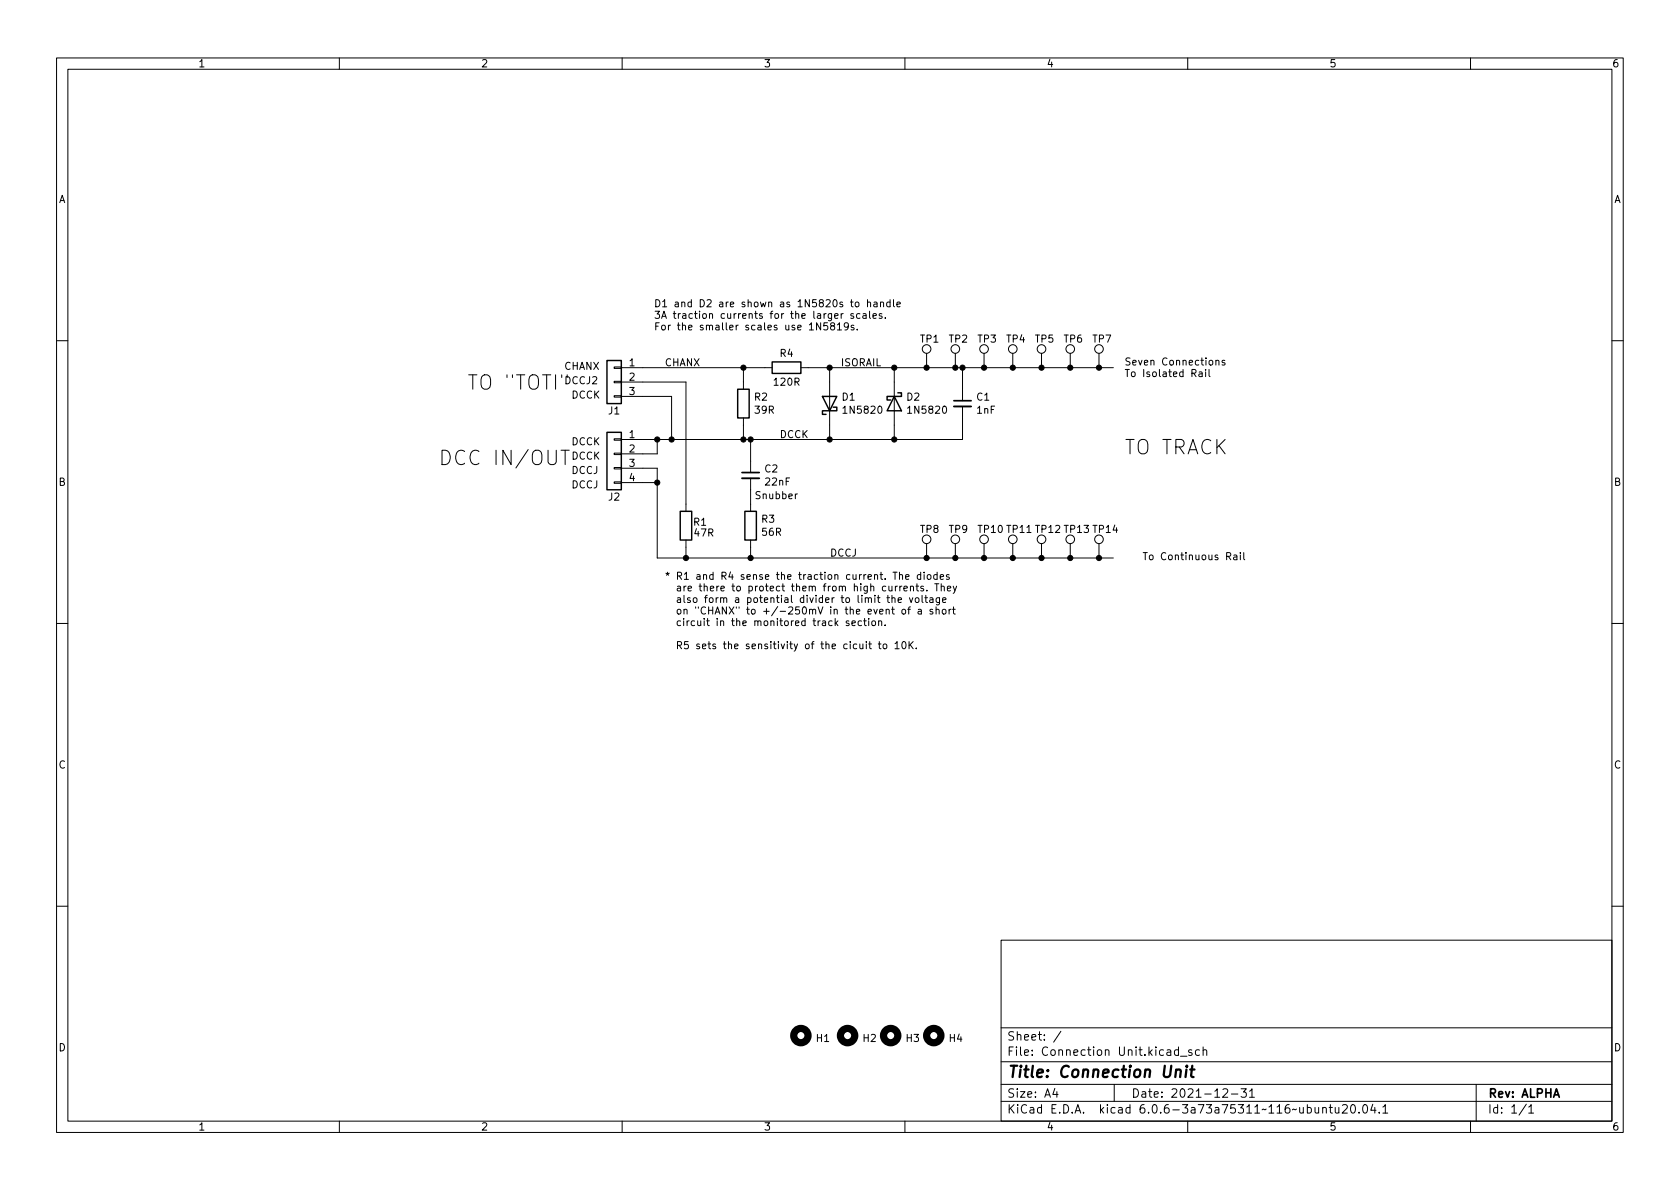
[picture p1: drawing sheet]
<svg xmlns="http://www.w3.org/2000/svg" width="297mm" height="210mm" viewBox="0 0 297 210" stroke-linecap="round" stroke-linejoin="round" font-family="sans-serif">
<g fill="none" stroke="#000" stroke-width=".18">
<path d="M10 10.2h277v190.1h-277zM12 12.2h273v186.1h-273zM60 10.2v2M110 10.2v2M160 10.2v2M210 10.2v2M260 10.2v2M145.1 57.1v1.2l-.7-1.2v1.2M146.3 57.1h-.6l-.1 .6 .2-.1h.4l.2 .2-.1 .4-.2 .1-.5-.1M147.1 57.6l-.2-.2v-.2l.2-.1h.4l.1 .2-.1 .2-.5 .2-.1 .2v.2l.2 .2h.2l.3-.2-.1-.4-.2-.1M147.6 55.9l.6-.1-.1-.3h-.3l-.2 .1v.6h.5M148.1 57.4l.3-.3v1.2"/>
<path d="M148.1 58.3h.7M148.7 55.5v.8M149.1 55.5l-.4 .2M150 57.6l-.2 .3-.4-.1-.1-.2 .1-.5h.4l.1 .1a.84 .84 0 0 1-.3 1.1h-.2M150.9 55.5h-.3l-.2 .1 .1 .2 .4 .1v.3h-.5M151 57.6l-.3-.1-.2 .2v.2l.5 .1v.3h-.5M151.3 53.5l.3-.1 .3 .3v.3l-.3 .3-.3-.1-.1-.2zM151.6 58.2v.1M152.1 55.5h-.4l-.3 .2 .2 .5h.5M152.6 55.5h.5v.8M153.1 55.8h-.4l-.2 .2 .2 .3 .4-.1M153.4 53.5l.2-.1 .3 .1v.8"/>
<path d="M153.4 53v1.3M153.7 55v1.1l.2 .2M154.4 55.9l.6-.1-.1-.3h-.4l-.1 .1v.6h.5M154.5 53.5h.5l.1 .8M155.1 53.7l-.4 .1-.2 .2 .2 .3 .4-.1M155.7 53.5l.2-.1 .3 .1v.8M155.7 53.4v.9M155.9 55.5h-.3l-.2 .1 .1 .2 .4 .1v.3h-.5M156.5 56.2v.1M157.4 53.5l-.4-.1-.2 .3 .1 .5h.5M157.4 53v1.3M158 53v1.1l.2 .2"/>
<path d="M158.6 53.8l.6-.1-.1-.2-.3-.1-.2 .2v.6h.5M10 60.2h2M99.2 79.6h1.4M99.9 79.6v2.6M108.6 77.6h1.3v.2h-1.3zM108.6 70h1.3v.2h-1.3zM108.6 67.4h1.3v.3h-1.3zM108.6 64.9h1.3v.2h-1.3zM109.9 65h26.6M109.9 67.6h11.4v22.8M109.9 70.1h8.8v7.6M116.2 77.7v2.6h-6.3"/>
<path d="M131.4 65v3.8M131.4 73.9v3.8M132.7 77.7v5.9M141.6 65h55.2M146.7 65v12.7M158.1 65v12.7M163.8 62.5v2.5M168.9 62.5v2.5M170.2 71.9v5.8h-60.3M170.2 65v5.9M174 62.5v2.5M179.1 62.5v2.5"/>
<path d="M184.1 62.5v2.5M189.2 62.5v2.5M194.3 62.5v2.5M212 65.8h.5l.1 .8M212.6 66.1h-.5l-.1 .2 .1 .3 .5-.1M213.2 65.3v.2M213.2 65.8v.8M213.8 65.3v1.1l.2 .2M215 63.8l.2-.1 .3 .1v.8M215 63.7v.9M216.6 63.8l-.4-.1-.1 .2v.2l.5 .1v.3h-.5M285 60.2h2"/>
<path d="M108.6 85.2h1.3v.3h-1.3zM108.6 82.7h1.3v.2h-1.3zM108.6 80.1h1.3v.3h-1.3zM109.9 82.8h6.3v15.9h80.6M109.9 85.3h6.3M121.3 95.5v3.2M132.7 84.6v5.8M132.7 95.5v3.2M141 87.3l-.4 .3M163.8 96.1v2.6M168.9 96.1v2.6M174 96.1v2.6"/>
<path d="M179.1 96.1v2.6M184.1 96.1v2.6M189.2 96.1v2.6M194.3 96.1v2.6M216.9 98.4l.6-.1 .1-.2-.1-.3-.6-.1v1.3M217.2 98.4l.4 .6M218.2 98.2h.4l.1 .8M218.7 98.4l-.4 .1-.2 .2 .2 .3 .4-.1M219.3 97.7v.1M219.3 98.1v.9M219.9 97.7v1.1l.2 .2M10 110.2h2"/>
<path d="M147.7 109.4v1.2M147.8 110.1l.4 .5M148.2 109.8l-.5 .5M150.1 109.8h-.3l-.2 .2 .1 .1 .4 .2v.3h-.5M150.6 110.2l.6-.1v-.3h-.4l-.2 .2 .1 .6h.5M152 113.9l.1 .8h.3l.2-.1M152.3 109.8h-.3l-.3 .2 .1 .6h.5M152.6 113.9v.8M152.7 109.8h.5M152.9 109.4v1.1l.3 .1M153.2 113.5v.1M153.2 113.9v.8"/>
<path d="M153.6 109.4v.1M153.6 109.8v.8M153.6 113.9h.5M153.8 113.5v1l.3 .2M154.2 109.9l.2-.1 .3 .1 .1 .5-.1 .2h-.3l-.2-.1zM155.1 105.7h.5M155.3 105.3v1.1l.3 .1M155.3 113.9h.5M155.3 109.9l.2-.1h.3l.1 .8M155.3 109.8v.8M155.5 113.5v1l.3 .2M156.3 113.9h.3l.2 .2v.4l-.2 .2h-.3l-.2-.2z"/>
<path d="M156.5 110.5v.1M156.7 107.9l.2-.2 .3 .1v.8M156.7 107.7v.9M156.8 105.7h.5M157 105.3v1.1l.3 .1M157.6 107.7h.5M157.7 105.8l.2-.1 .3 .1 .1 .7M157.7 105.3v1.2M157.8 107.3v1.1l.3 .2M157.9 101.2h.7M158.3 113.8l.3-.3v1.2M158.3 101.2v1.3"/>
<path d="M158.3 114.7h.7M158.3 103.7v.8M158.7 103.7l-.4 .2M158.8 106.1l.6-.1-.1-.2-.3-.1-.2 .2 .1 .6h.4M159 101.7l.2-.1 .3 .1 .1 .8M159 101.2v1.3M159.1 103.7v.8M159.5 103.7l-.4 .2M159.6 107.8l.3-.1 .2 .3v.3l-.2 .3-.3-.1-.1-.2zM159.6 113.5h.2a.68 .68 0 0 1 .4 .6 .68 .68 0 0 1-.4 .6 .84 .84 0 0 1-.2-1.2zM159.8 104.1l.6-.1v-.3h-.4l-.2 .1 .1 .6h.5M160.1 102l.6-.1v-.2l-.4-.1-.2 .2 .1 .6h.5"/>
<path d="M160.5 107.7h.5M160.7 113.5v1.2M160.8 105.7l.3 .8 .3-.8M160.9 114l.6 .7M161 103.8l.2-.1h.3v.8M161 107.3l-.3 .2v1.1M161 103.7v.8M161.5 113.5l-.8 .7M161.9 105.8l.3-.1 .3 .2v.4l-.3 .2h-.3l-.1-.2zM161.9 103.7h.5M162 114.6v.1M162.1 103.2v1.1l.3 .2"/>
<path d="M162.4 107.8h.4l.1 .8M162.8 101.7l-.4-.1-.2 .2 .1 .6h.5M162.8 101.2v1.3M162.9 108l-.4 .1-.2 .2 .2 .3 .4-.1M163 105.3v1.1l.2 .1M163.3 103.7h-.3l-.2 .1v.2l.5 .1v.3h-.5M163.4 101.2v.1M163.4 101.6v.9M163.5 105.7h.5M163.7 105.3v1.1l.3 .1M163.9 104.4v.1M164.1 101.7l.3-.1 .2 .2v.4l-.2 .3-.3-.1-.2-.2z"/>
<path d="M164.4 105.8h.5l.1 .7M164.9 107.8l-.3-.1-.2 .2 .1 .2 .4 .1v.3h-.5M165 106l-.5 .1-.1 .1 .1 .3h.5M165.3 103.2h.7M165.5 107.9l.2-.2 .3 .1 .1 .8M165.5 107.3v1.3M165.6 103.2v1.3M165.7 101.7l-.4-.1-.2 .2 .1 .6h.5M165.7 101.2v1.3M166.1 105.7v1l-.2 .3-.3-.1M166.1 105.8l-.3-.1-.3 .2 .1 .6h.5M166.2 102l.6-.1v-.2l-.4-.1-.2 .2 .1 .6h.5"/>
<path d="M166.4 103.8l.2-.1h.3l.1 .8M166.4 103.2v1.3M166.7 106.1l.6-.1-.1-.2-.4-.1-.1 .2v.6h.5M166.7 107.8l.3-.1 .3 .3v.3l-.3 .3-.3-.1-.1-.2zM167.5 104.1l.6-.1-.1-.3h-.3l-.2 .1 .1 .6h.4M167.8 101.7l-.3-.1-.2 .2 .1 .2 .4 .1v.3h-.5M167.8 107.7v.9M168.2 107.7l-.4 .3M168.4 107.7h.5M168.5 103.7l.3 .8M168.6 107.3v1.1l.3 .2M169.1 103.7l-.4 1.1-.2 .1"/>
<path d="M285 110.2h2M10 160.2h2M177 166.3h108v32h-108zM285 160.2h2M60 198.3v2M110 198.3v2M160 198.3v2M177 194.8h108M177 191.8h108M177 187.8h108M177 181.8h108M186.5 192.5l-.4 1h1"/>
<path d="M186.9 193v1M187.6 182.4l-1.3 1.9M197 191.8v3M208.4 185.7l-.5-.1-.3 .3v.4l.2 .3h.6M208.4 185.1v1.5M208.7 186.8h1.2M210 198.3v2M210.7 185.7l-.3-.1-.3 .2 .1 .3 .5 .1v.4h-.6M212.1 185.7l-.5-.1-.2 .3v.4l.1 .3h.6M212.7 185.8l.2-.2 .4 .1 .1 .9M212.7 185.1v1.5M216.2 192.7l.6-.2 .2 .2 .1 .3-1 1h1"/>
<path d="M217.7 193.5h1.2M219.4 192.5h1l-.5 .6 .4 .1v.7l-.2 .1h-.5l-.2-.1M220.9 193l.5-.5v1.5M220.9 194h.9M233.9 196l.2-.2 .3 .1 .1 .9M233.9 195.8v1M235 195.8h.6M235.2 195.3v1.3l.4 .2M236.1 195.8v1h.4l.2-.1M236.7 195.8v1M237.4 195.5l.5-.2 .2 .2 .1 .3-.9 1h.9M239 195.4l.1-.1a.81 .81 0 0 1 .6 .7 .81 .81 0 0 1-.3 .8h-.1a.81 .81 0 0 1-.6-.6 .81 .81 0 0 1 .3-.8z"/>
<path d="M240.3 196.7v.1M241.1 195.5l.2-.2a.81 .81 0 0 1 .6 .7 .81 .81 0 0 1-.3 .8h-.2a.81 .81 0 0 1-.3-1.3zM242.7 195.3l-.3 1h.9M243.1 195.8v1M243.9 196.7v.1M244.5 195.8l.4-.5v1.5M244.5 196.8h.9M260 198.3v2M261 191.8v6.5M269.9 195.3l-1.3 1.9M270.3 195.8l.4-.5v1.5M270.3 196.8h.9"/>
<circle cx="163.8" cy="61.7" r=".76"/>
<circle cx="168.9" cy="61.7" r=".76"/>
<circle cx="174" cy="61.7" r=".76"/>
<circle cx="179.1" cy="61.7" r=".76"/>
<circle cx="184.1" cy="61.7" r=".76"/>
<circle cx="189.2" cy="61.7" r=".76"/>
<circle cx="194.3" cy="61.7" r=".76"/>
<circle cx="163.8" cy="95.4" r=".76"/>
<circle cx="168.9" cy="95.4" r=".76"/>
<circle cx="174" cy="95.4" r=".76"/>
<circle cx="179.1" cy="95.4" r=".76"/>
<circle cx="184.1" cy="95.4" r=".76"/>
<circle cx="189.2" cy="95.4" r=".76"/>
<circle cx="194.3" cy="95.4" r=".76"/>
</g>
<path d="M207.9 189.3a.49 .49 0 0 1 .9 .1l-.1 1.1M209.8 189.1l-.2 1.4M209.9 188.5l-.1 .1v.1l.1-.1v-.1l-.1 .2M210.4 189.1h.8M210.8 188.5l-.2 1.7 .1 .2 .3 .1" fill="none" stroke="#000" stroke-width=".4"/>
<g fill="none" stroke="#000" stroke-width="1.3">
<circle cx="141.6" cy="183.1" r="1.27"/>
<circle cx="149.9" cy="183.1" r="1.27"/>
<circle cx="157.5" cy="183.1" r="1.27"/>
<circle cx="165.1" cy="183.1" r="1.27"/>
</g>
<path d="M107.3 76.4h2.6v10.2h-2.6zM107.3 63.7h2.6v7.7h-2.6zM130.4 68.8h2.1v5.1h-2.1zM136.5 64h5.1v2h-5.1zM145.4 70.1h2.6l-1.3 2.5zM147.3 72h.7v.6h-2.6v.7h.6M158.1 70.1l1.3 2.5h-2.6zM158.7 69.5h.7v.6h-2.6v.6h.7M120.3 90.4h2v5.1h-2zM131.7 90.4h2v5.1h-2z" fill="none" stroke="#000" stroke-width=".25"/>
<path d="M168.7 71.9h3M131.2 84.6h3" fill="none" stroke="#000" stroke-width=".33"/>
<path d="M168.7 70.9h3M131.2 83.6h3" fill="none" stroke="#000" stroke-width=".3"/>
<g fill="#000" stroke="#000" stroke-width=".18">
<circle cx="116.2" cy="77.7" r=".46"/>
<circle cx="118.7" cy="77.7" r=".46"/>
<circle cx="131.4" cy="65" r=".46"/>
<circle cx="131.4" cy="77.7" r=".46"/>
<circle cx="132.7" cy="77.7" r=".46"/>
<circle cx="146.7" cy="77.7" r=".46"/>
<circle cx="146.7" cy="65" r=".46"/>
<circle cx="158.1" cy="77.7" r=".46"/>
<circle cx="158.1" cy="65" r=".46"/>
<circle cx="163.8" cy="65" r=".46"/>
<circle cx="168.9" cy="65" r=".46"/>
<circle cx="170.2" cy="65" r=".46"/>
<circle cx="174" cy="65" r=".46"/>
<circle cx="179.1" cy="65" r=".46"/>
<circle cx="184.1" cy="65" r=".46"/>
<circle cx="189.2" cy="65" r=".46"/>
<circle cx="194.3" cy="65" r=".46"/>
<circle cx="116.2" cy="85.3" r=".46"/>
<circle cx="121.3" cy="98.7" r=".46"/>
<circle cx="132.7" cy="98.7" r=".46"/>
<circle cx="163.8" cy="98.7" r=".46"/>
<circle cx="168.9" cy="98.7" r=".46"/>
<circle cx="174" cy="98.7" r=".46"/>
<circle cx="179.1" cy="98.7" r=".46"/>
<circle cx="184.1" cy="98.7" r=".46"/>
<circle cx="189.2" cy="98.7" r=".46"/>
<circle cx="194.3" cy="98.7" r=".46"/>
</g>
<g font-size="3.5">
<text x="82.5" y="68.9">TO &quot;TOTI&quot;</text>
<text x="77.5" y="82.3">DCC IN/OUT</text>
<text x="198.8" y="80.4">TO TRACK</text>
</g>
<text font-size="2.8" x="178" y="190.6">Title: Connection Unit</text>
<g font-size="2.1">
<text x="178" y="184">Sheet: /</text>
<text x="178" y="186.7">File: Connection Unit.kicad_sch</text>
<text x="178" y="196.9">KiCad E.D.A. kicad 6.0.6-3a73a75311~116~ubuntu20.04.1</text>
<text x="178" y="194.1">Size: A4</text>
<text x="200" y="194.1">Date: 2021-12-31</text>
<text x="263" y="194.1">Rev: ALPHA</text>
<text x="263" y="196.9">Id: 1/1</text>
</g>
<g font-size="1.8">
<text x="35" y="11.9">1</text>
<text x="85" y="11.9">2</text>
<text x="135" y="11.9">3</text>
<text x="185" y="11.9">4</text>
<text x="235" y="11.9">5</text>
<text x="285" y="11.9">6</text>
<text x="10.3" y="35.9">A</text>
<text x="285.3" y="35.9">A</text>
<text x="115.6" y="54.3">D1 and D2 are shown as 1N5820s to handle</text>
<text x="115.6" y="56.4">3A traction currents for the larger scales.</text>
<text x="115.6" y="58.4">For the smaller scales use 1N5819s.</text>
<text x="99.7" y="65.4">CHANX</text>
<text x="111.3" y="64.8">1</text>
<text x="117.5" y="64.8">CHANX</text>
<text x="137.9" y="63.1">R4</text>
<text x="148.6" y="64.8">ISORAIL</text>
<text x="162.7" y="60.6">TP1</text>
<text x="167.8" y="60.6">TP2</text>
<text x="172.9" y="60.6">TP3</text>
<text x="178" y="60.6">TP4</text>
<text x="183.1" y="60.6">TP5</text>
<text x="188.1" y="60.6">TP6</text>
<text x="193.2" y="60.6">TP7</text>
<text x="198.8" y="64.6">Seven Connections</text>
<text x="99.7" y="67.9">DCCJ2</text>
<text x="101" y="70.5">DCCK</text>
<text x="111.3" y="67.3">2</text>
<text x="111.3" y="69.8">3</text>
<text x="133.4" y="70.8">R2</text>
<text x="137" y="68.2">120R</text>
<text x="148.9" y="70.8">D1</text>
<text x="160.3" y="70.8">D2</text>
<text x="172.7" y="70.8">C1</text>
<text x="198.8" y="66.7">To Isolated Rail</text>
<text x="107.6" y="73.3">J1</text>
<text x="111.3" y="77.5">1</text>
<text x="133.5" y="73.1">39R</text>
<text x="137.8" y="77.5">DCCK</text>
<text x="149.4" y="73.1">1N5820</text>
<text x="160.8" y="73.1">1N5820</text>
<text x="172.7" y="73.1">1nF</text>
<text x="101" y="81.3">DCCK</text>
<text x="101" y="83.8">DCCJ</text>
<text x="101" y="78.7">DCCK</text>
<text x="111.3" y="80">2</text>
<text x="111.3" y="82.5">3</text>
<text x="135.2" y="83.5">C2</text>
<text x="10.3" y="85.9">B</text>
<text x="101" y="86.3">DCCJ</text>
<text x="107.6" y="88.5">J2</text>
<text x="111.3" y="85.1">4</text>
<text x="133.3" y="88.3">Snubber</text>
<text x="135.4" y="85.8">22nF</text>
<text x="285.3" y="85.9">B</text>
<text x="122.6" y="93">R1</text>
<text x="122.8" y="94.9">47R</text>
<text x="134.7" y="92.4">R3</text>
<text x="134.8" y="94.7">56R</text>
<text x="162.7" y="94.2">TP8</text>
<text x="167.8" y="94.2">TP9</text>
<text x="173" y="94.2">TP10 TP11 TP12 TP13 TP14</text>
<text x="146.7" y="98.4">DCCJ</text>
<text x="201.9" y="99">To Continuous Rail</text>
<text x="117.5" y="102.5">* R1 and R4 sense the traction current. The diodes</text>
<text x="118.5" y="104.6">are there to protect them from high currents. They</text>
<text x="118.5" y="106.6">also form a potential divider to limit the voltage</text>
<text x="118.5" y="108.6">on &quot;CHANX&quot; to +/-250mV in the event of a short</text>
<text x="118.5" y="110.7">circuit in the monitored track section.</text>
<text x="118.5" y="114.8">R5 sets the sensitivity of the cicuit to 10K.</text>
<text x="10.3" y="135.9">C</text>
<text x="285.3" y="135.9">C</text>
<text x="10.3" y="185.9">D</text>
<text x="144.4" y="184.2">H1</text>
<text x="152.6" y="184.2">H2</text>
<text x="160.2" y="184.2">H3</text>
<text x="167.9" y="184.2">H4</text>
<text x="285.3" y="185.9">D</text>
<text x="35" y="199.9">1</text>
<text x="85" y="199.9">2</text>
<text x="135" y="199.9">3</text>
<text x="185" y="199.9">4</text>
<text x="235" y="199.9">5</text>
<text x="285" y="199.9">6</text>
</g>
</svg>
